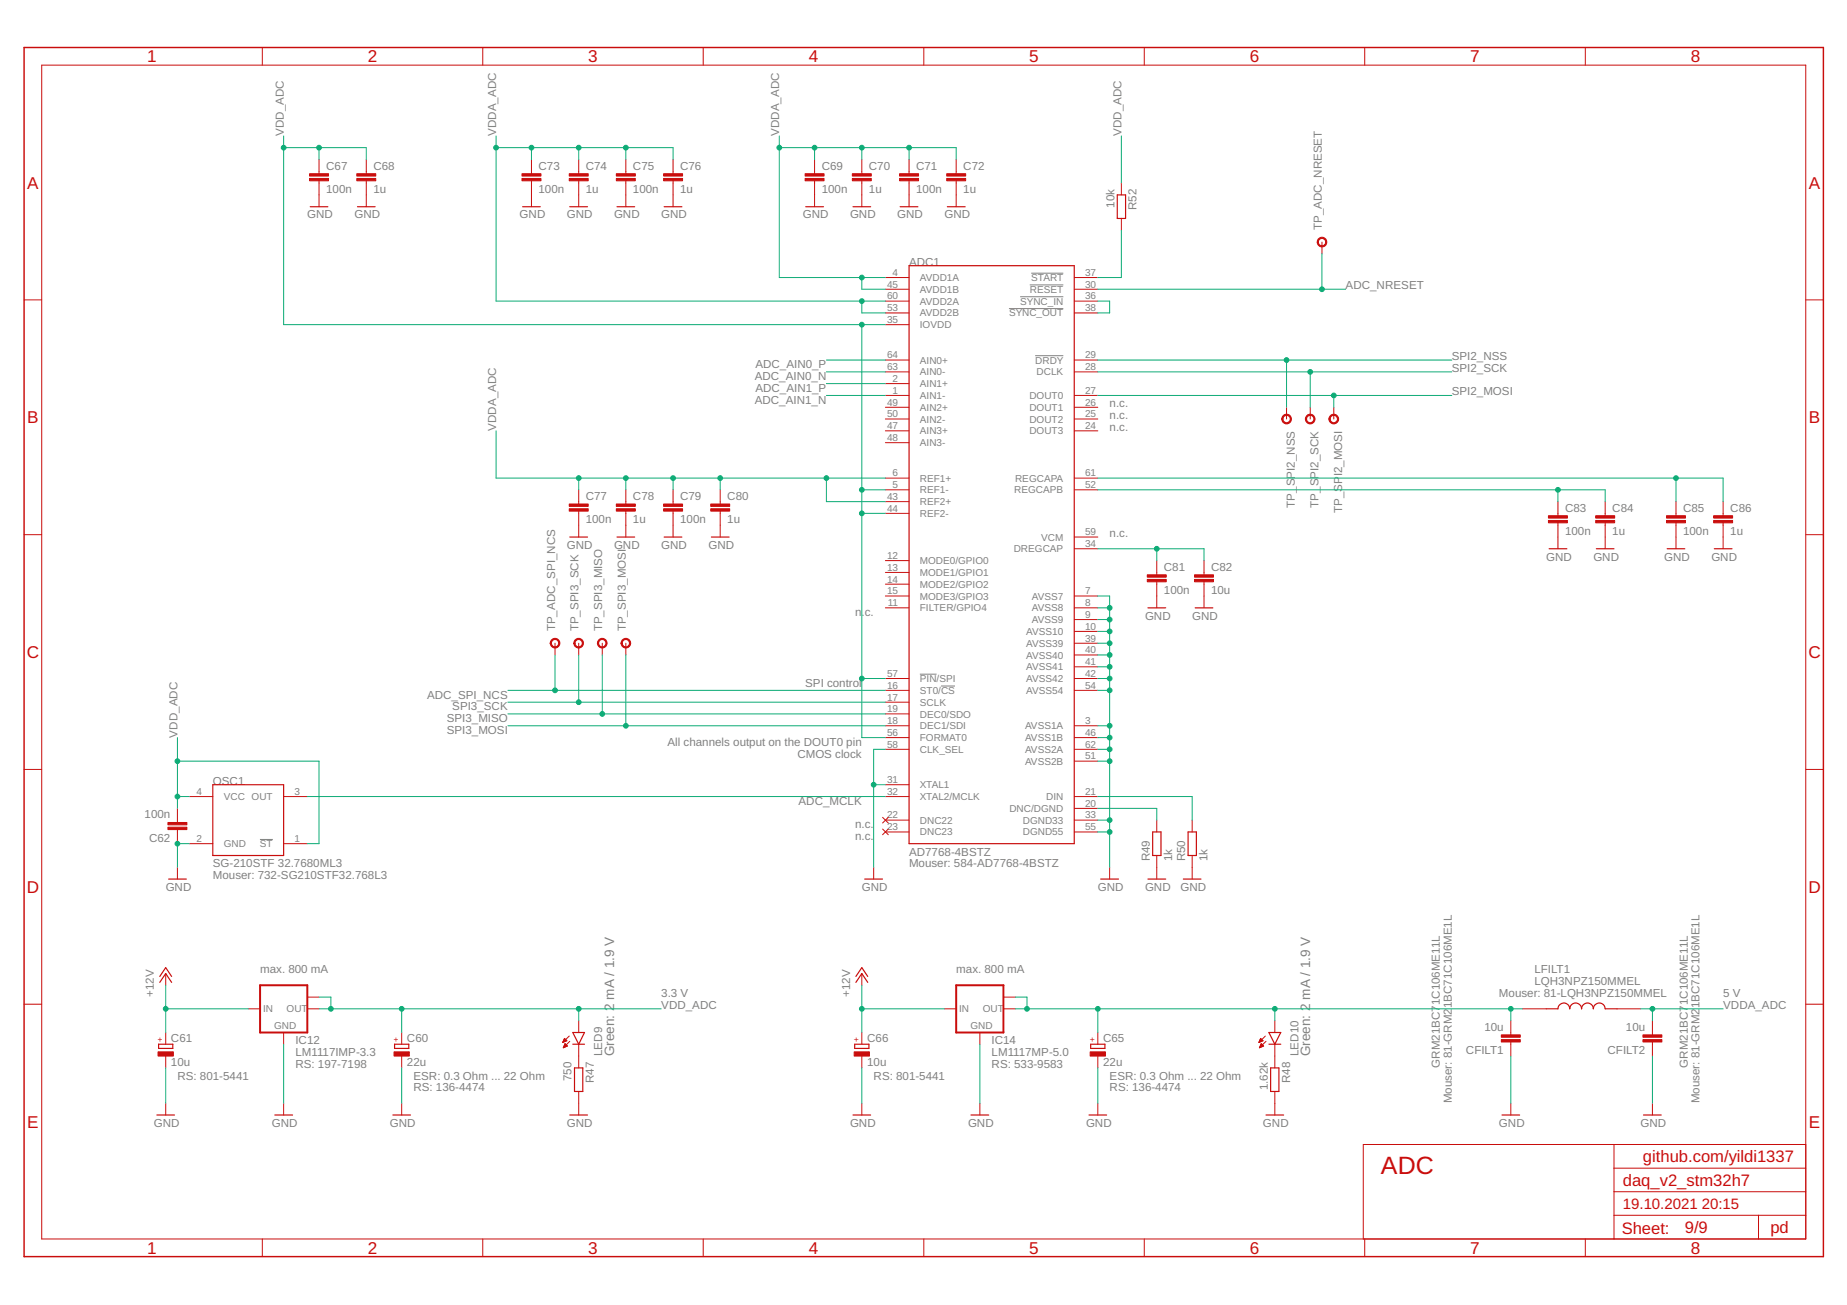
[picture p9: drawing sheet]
<svg xmlns="http://www.w3.org/2000/svg" width="297mm" height="210mm" viewBox="0 0 297 210" stroke-linecap="round" stroke-linejoin="round" font-family="sans-serif">
<path d="M162.3 49.6h8.7M164.1 47.7h6.9M165.6 45.8h5.4M165.8 43.9h5.2M166.5 57.2h4.5M147.9 108.4h2.7M151.3 110.3h2.3M41.8 135h2.1" fill="none" stroke="#808080" stroke-width=".16"/>
<g fill="none" stroke="#c90d0c" stroke-width=".16">
<path d="M6.7 10.5h283.7v188.8h-283.7zM42.2 7.6v2.9M77.6 7.6v2.9M113.1 7.6v2.9M148.6 7.6v2.9M184 7.6v2.9M219.5 7.6v2.9M255 7.6v2.9M51.3 25.7v2.2M51.3 29.1v4.2M58.9 25.7v2.2M58.9 29.1v4.2"/>
<path d="M85.5 25.7v2.2M85.5 29.1v4.2M93.1 25.7v2.2M93.1 29.1v4.2M100.6 25.7v2.2M100.6 29.1v4.2M108.2 25.7v2.2M108.2 29.1v4.2M131 25.7v2.2M131 29.1v4.2M138.6 25.7v2.2M138.6 29.1v4.2"/>
<path d="M146.2 25.7v2.2M146.2 29.1v4.2M153.8 25.7v2.2M153.8 29.1v4.2M180.3 29.4v1.9M180.3 35.1v1.9M212.6 38.9v1.9M3.9 48.2h2.8M142.4 44.6h3.8M142.4 46.5h3.8M142.4 48.4h3.8M142.4 50.3h3.8"/>
<path d="M142.4 52.2h3.8M142.4 57.9h3.8M142.4 59.8h3.8M172.8 44.6h3.8M172.8 46.5h3.8M172.8 48.4h3.8M172.8 50.3h3.8M172.8 57.9h3.8M172.8 59.8h3.8M290.4 48.2h2.8M93.1 78.8v2.3M100.6 78.8v2.3"/>
<path d="M108.2 78.8v2.3M115.8 78.8v2.3M142.4 61.7h3.8M142.4 63.6h3.8M142.4 65.5h3.8M142.4 67.4h3.8M142.4 69.3h3.8M142.4 71.2h3.8M142.4 76.9h3.8M142.4 78.8h3.8M172.8 63.6h3.8M172.8 65.5h3.8"/>
<path d="M172.8 67.4h3.8M172.8 69.3h3.8M172.8 76.9h3.8M172.8 78.8h3.8M206.9 65.5v1.9M210.7 65.5v1.9M214.5 65.5v1.9M3.9 86h2.8M93.1 82.2v4.2M100.6 82.2v4.2M108.2 82.2v4.2M115.8 82.2v4.2"/>
<path d="M142.4 90.2h3.8M142.4 92.1h3.8M142.4 94h3.8M142.4 95.9h3.8M142.4 97.8h3.8M142.4 80.7h3.8M142.4 82.6h3.8M172.8 95.9h3.8M172.8 88.3h3.8M172.8 97.8h3.8M172.8 86.4h3.8M172.8 99.7h3.8"/>
<path d="M186 90.2v2.3M186 93.6v4.2M193.6 90.2v2.3M193.6 93.6v4.2M250.5 80.7v2.3M250.5 84.1v4.2M258.1 80.7v2.3M258.1 84.1v4.2M269.5 80.7v2.3M269.5 84.1v4.2M277.1 80.7v2.3M277.1 84.1v4.2"/>
<path d="M290.4 86h2.8M89.3 103.5v1.8M93.1 103.5v1.8M96.9 103.5v1.8M100.6 103.5v1.8M142.4 111h3.8M142.4 112.9h3.8M142.4 114.8h3.8M142.4 116.7h3.8M142.4 109.1h3.8M142.4 118.6h3.8M172.8 111h3.8"/>
<path d="M172.8 116.7h3.8M172.8 109.1h3.8M172.8 118.6h3.8M172.8 101.6h3.8M172.8 103.5h3.8M172.8 105.3h3.8M172.8 107.3h3.8M3.9 123.8h2.8M28.5 130v2.3M28.5 133.4v2.3M28.5 139.5v1.9M30.4 128.1h3.8"/>
<path d="M30.4 135.7h3.8M45.6 128.1h3.8M45.6 135.7h3.8M140.5 139.5v1.9M141.9 131.5l1 .9M141.9 133.3l1 1M142.4 128.1h3.8M142.4 120.5h3.8M142.4 126.2h3.8M142.4 131.9h3.8M142.4 133.8h3.8M142.9 131.5l-1 .9"/>
<path d="M142.9 133.3l-1 1M172.8 128.1h3.8M172.8 120.5h3.8M172.8 122.4h3.8M172.8 131.9h3.8M172.8 130h3.8M172.8 133.8h3.8M178.5 139.5v1.9M186 131.9v1.9M186 137.6v3.8M191.7 131.9v1.9M191.7 137.6v3.8"/>
<path d="M290.4 123.8h2.8M26.6 156.6v1.9M138.6 156.6v1.9M3.9 161.5h2.8M26.6 166.1v1.9M26.6 169.9v1.9M26.6 177.5v1.8M39.9 162.3h1.9M45.6 166.1v1.9M45.6 177.5v1.8M49.4 162.3h1.9M49.4 160.4h1.9"/>
<path d="M64.6 166.1v1.9M64.6 169.9v1.9M64.6 177.5v1.8M90.5 167.6h.1M90.6 167.6h.2M90.6 167.5h.4M90.6 167.4h.6M90.6 168.5h.2M90.7 167.3h.4M90.7 168.4h.3M90.7 167.2h.3M90.7 168.3h.4"/>
<path d="M90.7 167.2h.2M90.7 168.2h.5M90.8 167.1h.1M90.8 168.1h.3M90.8 167l.4 .4-.7 .3zM90.8 168h.3M90.8 168h.2M90.9 167.9l.3 .4-.6 .2zM90.9 167.9h.1M91.5 166.6l-1 1.1M91.6 167.5l-1 1M93.1 164.2v1.9"/>
<path d="M93.1 168v3.8M93.1 175.6v3.7M138.6 166.1v1.9M138.6 169.9v1.9M138.6 177.5v1.8M151.9 162.3h1.9M157.6 166.1v1.9M157.6 177.5v1.8M161.4 162.3h1.9M161.4 160.4h1.9M176.6 166.1v1.9M176.6 169.9v1.9"/>
<path d="M176.6 177.5v1.8M202.5 167.6h.1M202.5 167.6h.3M202.5 167.5h.4M202.6 167.4h.5M202.6 168.5h.1M202.6 167.3h.4M202.6 168.4h.3M202.6 167.2h.3M202.6 168.3h.5M202.7 167.2h.2M202.7 168.2h.5"/>
<path d="M202.7 167.1h.1M202.7 168.1h.4M202.7 167l.4 .4-.6 .3zM202.8 168h.2M202.8 168h.1M202.8 167.9h.1M202.8 167.9l.4 .4-.7 .2zM203.5 166.6l-1 1.1M203.6 167.5l-1.1 1M205 164.2v1.9M205 168v3.8M205 175.6v3.7"/>
<path d="M243 164.2v2.3M243 167.6v2.3M243 177.5v1.8M244.9 162.3h3.8M260.1 162.3h3.7M265.7 164.2v2.3M265.7 167.6v2.3M265.7 177.5v1.8M290.4 161.5h2.8M42.2 199.3v2.8M77.6 199.3v2.8M113.1 199.3v2.8"/>
<path d="M148.6 199.3v2.8M184 199.3v2.8M219.5 199.3v2.8M255 199.3v2.8M259.6 195.5h30.8M259.6 184.1v15.2M259.6 191.7h30.8M259.6 187.9h30.8M282.8 195.5v3.8M290.4 184.1h-71.2v15.2"/>
</g>
<path d="M3.9 7.6h289.3v194.5h-289.3z" fill="none" stroke="#c90d0c" stroke-width=".23"/>
<g fill="none" stroke="#c90d0c" stroke-width=".19">
<path d="M49.9 33.3h2.8M57.5 33.3h2.8M84.1 33.3h2.8M91.6 33.3h2.9M99.2 33.3h2.9M106.8 33.3h2.9M129.6 33.3h2.8M137.2 33.3h2.8M144.8 33.3h2.8M152.4 33.3h2.8M179.7 31.3h1.3v3.8h-1.3zM146.2 42.7h26.6v93h-26.6z"/>
<path d="M91.6 86.4h2.9M99.2 86.4h2.9M106.8 86.4h2.9M114.4 86.4h2.9M184.6 97.8h2.9M192.2 97.8h2.9M249.1 88.3h2.9M256.7 88.3h2.9M268.1 88.3h2.9M275.7 88.3h2.9M34.2 126.2h11.4v11.4h-11.4zM185.4 133.8h1.3v3.8h-1.3z"/>
<path d="M191.1 133.8h1.3v3.8h-1.3zM25.7 158l.9-1.4 1 1.4M25.7 157.1l.9-1.5 1 1.5M27.1 141.4h2.9M137.6 158l1-1.4 1 1.4M137.6 157.1l1-1.5 1 1.5M139.1 141.4h2.8M177 141.4h2.9M184.6 141.4h2.9M190.3 141.4h2.8M25.2 179.3h2.9M25.5 168h2.3v.6h-2.3z"/>
<path d="M44.2 179.3h2.9M63.2 179.3h2.8M63.5 168h2.2v.6h-2.2zM91.6 179.3h2.9M92.1 168h1.9M92.1 166.1h1.9l-.9 1.9zM92.4 171.8h1.3v3.8h-1.3zM137.2 179.3h2.8M137.5 168h2.2v.6h-2.2zM156.1 179.3h2.9M175.1 179.3h2.9M175.4 168h2.3v.6h-2.3z"/>
<path d="M203.6 179.3h2.8M204.1 168h1.9M204.1 166.1h1.9l-1 1.9zM204.3 171.8h1.4v3.8h-1.4zM241.6 179.3h2.8M248.7 162.3h1.8a.95 .95 0 0 1 1-1 .95 .95 0 0 1 1 1 .95 .95 0 0 1 .9-1 .95 .95 0 0 1 1 1 .94 .94 0 0 1 .9-1 .94 .94 0 0 1 .9 1 .95 .95 0 0 1 1-1 .95 .95 0 0 1 .9 1h2M264.3 179.3h2.9"/>
</g>
<path d="M41.8 158.5h7.6v7.6h-7.6zM153.8 158.5h7.6v7.6h-7.6z" fill="none" stroke="#c90d0c" stroke-width=".32"/>
<g fill="#c90d0c" stroke="#c90d0c" stroke-width=".16">
<path d="M63.4 169.2h2.4v.7h-2.4z"/>
<path d="M25.4 169.2h2.5v.7h-2.5z"/>
<path d="M27 132.3h3.1v.4h-3.1z"/>
<path d="M27 133.1h3.1v.3h-3.1z"/>
<path d="M175.3 169.2h2.5v.7h-2.5z"/>
<path d="M137.4 169.2h2.4v.7h-2.4z"/>
<path d="M49.8 28.7h3v.4h-3z"/>
<path d="M49.8 27.9h3v.4h-3z"/>
<path d="M57.4 28.7h3v.4h-3z"/>
<path d="M57.4 27.9h3v.4h-3z"/>
<path d="M129.5 28.7h3v.4h-3z"/>
<path d="M129.5 27.9h3v.4h-3z"/>
<path d="M137.1 28.7h3v.4h-3z"/>
<path d="M137.1 27.9h3v.4h-3z"/>
<path d="M144.7 28.7h3v.4h-3z"/>
<path d="M144.7 27.9h3v.4h-3z"/>
<path d="M152.3 28.7h3v.4h-3z"/>
<path d="M152.3 27.9h3v.4h-3z"/>
<path d="M83.9 28.7h3.1v.4h-3.1z"/>
<path d="M83.9 27.9h3.1v.4h-3.1z"/>
<path d="M91.5 28.7h3.1v.4h-3.1z"/>
<path d="M91.5 27.9h3.1v.4h-3.1z"/>
<path d="M99.1 28.7h3.1v.4h-3.1z"/>
<path d="M99.1 27.9h3.1v.4h-3.1z"/>
<path d="M106.7 28.7h3.1v.4h-3.1z"/>
<path d="M106.7 27.9h3.1v.4h-3.1z"/>
<path d="M91.5 81.8h3.1v.4h-3.1z"/>
<path d="M91.5 81.1h3.1v.3h-3.1z"/>
<path d="M99.1 81.8h3.1v.4h-3.1z"/>
<path d="M99.1 81.1h3.1v.3h-3.1z"/>
<path d="M106.7 81.8h3.1v.4h-3.1z"/>
<path d="M106.7 81.1h3.1v.3h-3.1z"/>
<path d="M114.3 81.8h3v.4h-3z"/>
<path d="M114.3 81.1h3v.3h-3z"/>
<path d="M184.5 93.2h3.1v.4h-3.1z"/>
<path d="M184.5 92.5h3.1v.3h-3.1z"/>
<path d="M192.1 93.2h3.1v.4h-3.1z"/>
<path d="M192.1 92.5h3.1v.3h-3.1z"/>
<path d="M249 83.7h3.1v.4h-3.1z"/>
<path d="M249 83h3.1v.3h-3.1z"/>
<path d="M256.6 83.7h3.1v.4h-3.1z"/>
<path d="M256.6 83h3.1v.3h-3.1z"/>
<path d="M268 83.7h3.1v.4h-3.1z"/>
<path d="M268 83h3.1v.3h-3.1z"/>
<path d="M275.6 83.7h3v.4h-3z"/>
<path d="M275.6 83h3v.3h-3z"/>
<path d="M241.4 166.5h3.1v.3h-3.1z"/>
<path d="M241.4 167.2h3.1v.4h-3.1z"/>
<path d="M264.2 166.5h3.1v.3h-3.1z"/>
<path d="M264.2 167.2h3.1v.4h-3.1z"/>
</g>
<g fill="#c90d0c" stroke="#c90d0c" stroke-width=".16">
<path d="M206.3 66.9a.78 .78 0 0 1 1.3 .1 .78 .78 0 0 1-.4 1.1 .78 .78 0 0 1-1.1-.7h.2a.6 .6 0 0 1 .9-.5 .6 .6 0 0 1 .1 1 .6 .6 0 0 1-.9-.3l-.1-.2h-.2z" fill-rule="evenodd"/>
<path d="M210.1 66.9a.77 .77 0 0 1 1.3 .1 .77 .77 0 0 1-.5 1.2 .77 .77 0 0 1-1-.8h.2a.59 .59 0 0 1 .8-.6 .59 .59 0 0 1 .2 1 .59 .59 0 0 1-.9-.2l-.1-.2h-.2z" fill-rule="evenodd"/>
<path d="M213.9 66.9a.78 .78 0 0 1 1.3 .1 .78 .78 0 0 1-.5 1.2 .78 .78 0 0 1-1-.8h.2a.59 .59 0 0 1 .8-.6 .59 .59 0 0 1 .2 1 .59 .59 0 0 1-.9-.2l-.1-.2h-.2z" fill-rule="evenodd"/>
<path d="M88.7 103a.78 .78 0 0 1 1.2 0 .78 .78 0 0 1-.4 1.2 .78 .78 0 0 1-1-.7h.2a.59 .59 0 0 1 .8-.6 .59 .59 0 0 1 .2 .9 .59 .59 0 0 1-1-.1v-.2h-.2z" fill-rule="evenodd"/>
<path d="M92.5 103a.78 .78 0 0 1 1.2 0 .78 .78 0 0 1-.4 1.2 .78 .78 0 0 1-1-.7h.2a.6 .6 0 0 1 .8-.5 .6 .6 0 0 1 .2 1 .6 .6 0 0 1-1-.3v-.2h-.2z" fill-rule="evenodd"/>
<path d="M96.3 103a.77 .77 0 0 1 1.2 0 .77 .77 0 0 1-.4 1.2 .77 .77 0 0 1-1-.7h.2a.59 .59 0 0 1 .8-.6 .59 .59 0 0 1 .2 .9 .59 .59 0 0 1-1-.1v-.2h-.2z" fill-rule="evenodd"/>
<path d="M100.1 103a.78 .78 0 0 1 1.2 0 .78 .78 0 0 1-.4 1.2 .78 .78 0 0 1-1-.7h.2a.59 .59 0 0 1 .7-.6 .59 .59 0 0 1 .3 .9 .59 .59 0 0 1-1-.1v-.2h-.2z" fill-rule="evenodd"/>
<path d="M212 38.4a.78 .78 0 0 1 1.3 .1 .78 .78 0 0 1-.4 1.2 .78 .78 0 0 1-1.1-.8h.2a.6 .6 0 0 1 .9-.5 .6 .6 0 0 1 .1 1 .6 .6 0 0 1-1-.3v-.2h-.2z" fill-rule="evenodd"/>
</g>
<g fill="none" stroke="#0dab76" stroke-width=".16">
<path d="M45.6 21.9v30.3h96.8M45.6 23.7h13.3v2M51.3 23.7v2M79.8 23.7h28.4v2M79.8 21.9v26.5h62.6M85.5 23.7v2M93.1 23.7v2M100.6 23.7v2M125.3 23.7h28.5v2M125.3 21.9v22.7h17.1M131 23.7v2M138.6 23.7v2"/>
<path d="M146.2 23.7v2M180.3 21.9v7.5M180.3 37v7.6h-3.7M132.9 57.9h9.5M132.9 59.8h9.5M138.6 52.2v66.4h3.8M138.6 44.6v1.9h3.8M138.6 48.4v1.9h3.8M176.6 48.4h1.9v1.9h-1.9M176.6 57.9h56.9M176.6 59.8h56.9M176.6 46.5h39.8"/>
<path d="M206.9 57.9v7.6M210.7 59.8v5.7M212.6 40.8v5.7M79.8 69.3v7.6h62.6M93.1 76.9v1.9M100.6 76.9v1.9M108.2 76.9v1.9M115.8 76.9v1.9M132.9 61.7h9.5M132.9 63.6h9.5M132.9 76.9v3.8h9.5M138.6 78.8h3.8"/>
<path d="M176.6 78.8h81.5v1.9M176.6 63.6h56.9M176.6 76.9h100.5v3.8M214.5 63.6v1.9M250.5 78.8v1.9M269.5 76.9v3.8M138.6 82.6h3.8M176.6 95.9h1.9v43.6M176.6 97.8h1.9M176.6 99.7h1.9M176.6 88.3h17v1.9M186 88.3v1.9"/>
<path d="M28.5 118.6v11.4M81.7 116.7h60.7M81.7 111h60.7M81.7 112.9h60.7M81.7 114.8h60.7M89.3 105.3v5.7M93.1 105.3v7.6M96.9 105.3v9.5M100.6 105.3v11.4M138.6 109.1h3.8M176.6 116.7h1.9M176.6 101.6h1.9"/>
<path d="M176.6 103.5h1.9M176.6 105.3h1.9M176.6 107.3h1.9M176.6 109.1h1.9M176.6 111h1.9M176.6 118.6h1.9M28.5 128.1h1.9M28.5 122.4h22.8v13.3h-1.9M30.4 135.7h-1.9v3.8M49.4 128.1h93M140.5 126.2h1.9M142.4 120.5h-1.9v19"/>
<path d="M176.6 128.1h15.1v3.8M176.6 120.5h1.9M176.6 122.4h1.9M176.6 131.9h1.9M176.6 133.8h1.9M176.6 130h9.4v1.9M26.6 158.5v7.6M138.6 158.5v7.6M26.6 171.8v5.7M26.6 162.3h13.3M45.6 168v9.5M51.3 160.4h1.9v1.9"/>
<path d="M51.3 162.3h55M64.6 162.3v3.8M64.6 171.8v5.7M93.1 162.3v1.9M138.6 171.8v5.7M138.6 162.3h13.3M157.6 168v9.5M163.3 160.4h1.9v1.9M163.3 162.3h81.6M176.6 162.3v3.8M176.6 171.8v5.7M205 162.3v1.9"/>
<path d="M243 162.3v1.9M243 169.9v7.6M263.8 162.3h13.3M265.7 162.3v1.9M265.7 169.9v7.6"/>
</g>
<g fill="#0dab76" stroke="#0dab76" stroke-width=".16">
<circle cx="28.5" cy="135.7" r=".38"/>
<circle cx="140.5" cy="126.2" r=".38"/>
<circle cx="178.5" cy="116.7" r=".38"/>
<circle cx="178.5" cy="97.8" r=".38"/>
<circle cx="178.5" cy="99.7" r=".38"/>
<circle cx="178.5" cy="101.6" r=".38"/>
<circle cx="178.5" cy="103.5" r=".38"/>
<circle cx="178.5" cy="105.3" r=".38"/>
<circle cx="178.5" cy="107.3" r=".38"/>
<circle cx="178.5" cy="109.1" r=".38"/>
<circle cx="178.5" cy="111" r=".38"/>
<circle cx="178.5" cy="118.6" r=".38"/>
<circle cx="178.5" cy="120.5" r=".38"/>
<circle cx="178.5" cy="122.4" r=".38"/>
<circle cx="178.5" cy="131.9" r=".38"/>
<circle cx="178.5" cy="133.8" r=".38"/>
<circle cx="53.2" cy="162.3" r=".38"/>
<circle cx="64.6" cy="162.3" r=".38"/>
<circle cx="93.1" cy="162.3" r=".38"/>
<circle cx="28.5" cy="122.4" r=".38"/>
<circle cx="28.5" cy="128.1" r=".38"/>
<circle cx="138.6" cy="52.2" r=".38"/>
<circle cx="138.6" cy="109.1" r=".38"/>
<circle cx="45.6" cy="23.7" r=".38"/>
<circle cx="51.3" cy="23.7" r=".38"/>
<circle cx="138.6" cy="78.8" r=".38"/>
<circle cx="138.6" cy="82.6" r=".38"/>
<circle cx="210.7" cy="59.8" r=".38"/>
<circle cx="214.5" cy="63.6" r=".38"/>
<circle cx="206.9" cy="57.9" r=".38"/>
<circle cx="138.6" cy="44.6" r=".38"/>
<circle cx="125.3" cy="23.7" r=".38"/>
<circle cx="131" cy="23.7" r=".38"/>
<circle cx="138.6" cy="23.7" r=".38"/>
<circle cx="146.2" cy="23.7" r=".38"/>
<circle cx="138.6" cy="48.4" r=".38"/>
<circle cx="79.8" cy="23.7" r=".38"/>
<circle cx="100.6" cy="23.7" r=".38"/>
<circle cx="93.1" cy="23.7" r=".38"/>
<circle cx="85.5" cy="23.7" r=".38"/>
<circle cx="132.9" cy="76.9" r=".38"/>
<circle cx="93.1" cy="76.9" r=".38"/>
<circle cx="100.6" cy="76.9" r=".38"/>
<circle cx="108.2" cy="76.9" r=".38"/>
<circle cx="115.8" cy="76.9" r=".38"/>
<circle cx="265.7" cy="162.3" r=".38"/>
<circle cx="89.3" cy="111" r=".38"/>
<circle cx="93.1" cy="112.9" r=".38"/>
<circle cx="96.9" cy="114.8" r=".38"/>
<circle cx="100.6" cy="116.7" r=".38"/>
<circle cx="212.6" cy="46.5" r=".38"/>
<circle cx="186" cy="88.3" r=".38"/>
<circle cx="250.5" cy="78.8" r=".38"/>
<circle cx="269.5" cy="76.9" r=".38"/>
<circle cx="243" cy="162.3" r=".38"/>
<circle cx="205" cy="162.3" r=".38"/>
<circle cx="165.2" cy="162.3" r=".38"/>
<circle cx="176.6" cy="162.3" r=".38"/>
<circle cx="26.6" cy="162.3" r=".38"/>
<circle cx="138.6" cy="162.3" r=".38"/>
</g>
<text font-size="4" fill="#c90d0c" x="222.1" y="188.8">ADC</text>
<g font-size="2.8" fill="#c90d0c">
<text x="23.7" y="10">1</text>
<text x="59.1" y="10">2</text>
<text x="94.6" y="10">3</text>
<text x="130.1" y="10">4</text>
<text x="165.5" y="10">5</text>
<text x="201" y="10">6</text>
<text x="236.5" y="10">7</text>
<text x="271.9" y="10">8</text>
<text x="4.4" y="30.3">A</text>
<text x="290.9" y="30.3">A</text>
<text x="4.4" y="68.1">B</text>
<text x="290.9" y="68.1">B</text>
<text x="4.3" y="105.8">C</text>
<text x="290.8" y="105.8">C</text>
<text x="4.3" y="143.6">D</text>
<text x="290.8" y="143.6">D</text>
<text x="4.4" y="181.4">E</text>
<text x="290.9" y="181.4">E</text>
<text x="23.7" y="201.7">1</text>
<text x="59.1" y="201.7">2</text>
<text x="94.6" y="201.7">3</text>
<text x="130.1" y="201.7">4</text>
<text x="165.5" y="201.7">5</text>
<text x="201" y="201.7">6</text>
<text x="236.5" y="201.7">7</text>
<text x="271.9" y="201.7">8</text>
</g>
<g font-size="2.7" fill="#c90d0c">
<text x="261" y="190.7">daq_v2_stm32h7</text>
<text x="264.2" y="186.9">github.com/yildi1337</text>
<text x="260.8" y="198.4">Sheet:</text>
<text x="271" y="198.3">9/9</text>
<text x="284.7" y="198.3">pd</text>
</g>
<g font-size="2.4" fill="#c90d0c">
<text x="261" y="194.5">19.10.2021</text>
<text x="273.7" y="194.5">20:15</text>
</g>
<g font-size="2.2" fill="#808080">
<text x="98.8" y="169.9" transform="rotate(-90 98.8 169.9)">Green: 2 mA / 1.9 V</text>
<text x="210.7" y="169.9" transform="rotate(-90 210.7 169.9)">Green: 2 mA / 1.9 V</text>
</g>
<g font-size="1.9" fill="#808080">
<text x="45.6" y="21.9" transform="rotate(-90 45.6 21.9)">VDD_ADC</text>
<text x="79.8" y="21.9" transform="rotate(-90 79.8 21.9)">VDDA_ADC</text>
<text x="125.3" y="21.9" transform="rotate(-90 125.3 21.9)">VDDA_ADC</text>
<text x="180.3" y="21.9" transform="rotate(-90 180.3 21.9)">VDD_ADC</text>
<text x="52.5" y="27.3">C67</text>
<text x="60" y="27.3">C68</text>
<text x="86.6" y="27.3">C73</text>
<text x="94.2" y="27.3">C74</text>
<text x="101.8" y="27.3">C75</text>
<text x="109.4" y="27.3">C76</text>
<text x="132.1" y="27.3">C69</text>
<text x="139.7" y="27.3">C70</text>
<text x="147.3" y="27.3">C71</text>
<text x="154.9" y="27.3">C72</text>
<text x="49.4" y="35.1">GND</text>
<text x="52.5" y="31.1">100n</text>
<text x="57" y="35.1">GND</text>
<text x="60" y="31.1">1u</text>
<text x="83.6" y="35.1">GND</text>
<text x="86.6" y="31.1">100n</text>
<text x="91.2" y="35.1">GND</text>
<text x="94.2" y="31.1">1u</text>
<text x="98.8" y="35.1">GND</text>
<text x="101.8" y="31.1">100n</text>
<text x="106.3" y="35.1">GND</text>
<text x="109.4" y="31.1">1u</text>
<text x="129.1" y="35.1">GND</text>
<text x="132.1" y="31.1">100n</text>
<text x="136.7" y="35.1">GND</text>
<text x="139.7" y="31.1">1u</text>
<text x="144.3" y="35.1">GND</text>
<text x="147.3" y="31.1">100n</text>
<text x="151.9" y="35.1">GND</text>
<text x="154.9" y="31.1">1u</text>
<text x="179.2" y="33.4" transform="rotate(-90 179.2 33.4)">10k</text>
<text x="182.8" y="33.8" transform="rotate(-90 182.8 33.8)">R52</text>
<text x="212.6" y="37" transform="rotate(-90 212.6 37)">TP_ADC_NRESET</text>
<text x="146.2" y="42.7">ADC1</text>
<text x="216.4" y="46.5">ADC_NRESET</text>
<text x="121.5" y="59.2">ADC_AIN0_P</text>
<text x="233.5" y="59.8">SPI2_SCK</text>
<text x="233.5" y="57.9">SPI2_NSS</text>
<text x="121.4" y="61.1">ADC_AIN0_N</text>
<text x="121.4" y="64.9">ADC_AIN1_N</text>
<text x="121.5" y="63">ADC_AIN1_P</text>
<text x="178.5" y="65.5">n.c.</text>
<text x="233.5" y="63.6">SPI2_MOSI</text>
<text x="79.8" y="69.3" transform="rotate(-90 79.8 69.3)">VDDA_ADC</text>
<text x="178.5" y="67.4">n.c.</text>
<text x="178.5" y="69.3">n.c.</text>
<text x="215.8" y="76.6" transform="rotate(-90 215.8 76.6)">I2_MOSI</text>
<text x="94.2" y="80.4">C77</text>
<text x="101.8" y="80.4">C78</text>
<text x="109.4" y="80.4">C79</text>
<text x="117" y="80.4">C80</text>
<text x="208.2" y="81.7" transform="rotate(-90 208.2 81.7)">TP_SPI2_NSS</text>
<text x="212" y="81.7" transform="rotate(-90 212 81.7)">TP_SPI2_SCK</text>
<text x="215.8" y="82.5" transform="rotate(-90 215.8 82.5)">TP_SP</text>
<text x="251.7" y="82.3">C83</text>
<text x="259.3" y="82.3">C84</text>
<text x="270.7" y="82.3">C85</text>
<text x="278.3" y="82.3">C86</text>
<text x="91.2" y="88.3">GND</text>
<text x="94.2" y="84.2">100n</text>
<text x="98.8" y="88.3">GND</text>
<text x="101.8" y="84.2">1u</text>
<text x="106.3" y="88.3">GND</text>
<text x="109.4" y="84.2">100n</text>
<text x="113.9" y="88.3">GND</text>
<text x="117" y="84.2">1u</text>
<text x="178.5" y="86.4">n.c.</text>
<text x="251.7" y="86.1">100n</text>
<text x="259.3" y="86.1">1u</text>
<text x="270.7" y="86.1">100n</text>
<text x="278.3" y="86.1">1u</text>
<text x="187.2" y="95.6">100n</text>
<text x="187.2" y="91.8">C81</text>
<text x="194.8" y="95.6">10u</text>
<text x="194.8" y="91.8">C82</text>
<text x="248.7" y="90.2">GND</text>
<text x="256.3" y="90.2">GND</text>
<text x="267.6" y="90.2">GND</text>
<text x="275.2" y="90.2">GND</text>
<text x="89.3" y="101.6" transform="rotate(-90 89.3 101.6)">TP_ADC_SPI_NCS</text>
<text x="93.1" y="101.6" transform="rotate(-90 93.1 101.6)">TP_SPI3_SCK</text>
<text x="96.9" y="101.6" transform="rotate(-90 96.9 101.6)">TP_SPI3_MISO</text>
<text x="100.6" y="101.6" transform="rotate(-90 100.6 101.6)">TP_SPI3_MOSI</text>
<text x="137.5" y="99.1">n.</text>
<text x="139.1" y="99.1">c.</text>
<text x="184.1" y="99.7">GND</text>
<text x="191.7" y="99.7">GND</text>
<text x="68.7" y="112.4">ADC_SPI_NCS</text>
<text x="129.5" y="110.5">SPI control</text>
<text x="28.5" y="118.6" transform="rotate(-90 28.5 118.6)">VDD_ADC</text>
<text x="71.9" y="116.2">SPI3_MISO</text>
<text x="71.9" y="118.1">SPI3_MOSI</text>
<text x="72.7" y="114.3">SPI3_SCK</text>
<text x="107.3" y="120">All channels output on the DOUT0 pin</text>
<text x="128.2" y="121.9">CMOS clock</text>
<text x="23.3" y="131.6">100n</text>
<text x="34.2" y="126.2">OSC1</text>
<text x="128.4" y="129.5">ADC_MCLK</text>
<text x="24" y="135.4">C62</text>
<text x="137.5" y="133.2">n.c.</text>
<text x="137.5" y="135.1">n.c.</text>
<text x="146.2" y="137.6">AD7768-4BSTZ</text>
<text x="26.6" y="143.3">GND</text>
<text x="34.2" y="141.4">Mouser: 732-SG210STF32.768L3</text>
<text x="34.2" y="139.5">SG-210STF 32.7680ML3</text>
<text x="138.6" y="143.3">GND</text>
<text x="146.2" y="139.5">Mouser: 584-AD7768-4BSTZ</text>
<text x="176.6" y="143.3">GND</text>
<text x="184.1" y="143.3">GND</text>
<text x="184.9" y="138.6" transform="rotate(-90 184.9 138.6)">R49</text>
<text x="188.5" y="138.6" transform="rotate(-90 188.5 138.6)">1k</text>
<text x="189.8" y="143.3">GND</text>
<text x="190.6" y="138.6" transform="rotate(-90 190.6 138.6)">R50</text>
<text x="194.2" y="138.6" transform="rotate(-90 194.2 138.6)">1k</text>
<text x="24.7" y="160.4" transform="rotate(-90 24.7 160.4)">+12V</text>
<text x="41.8" y="156.6">max. 800 mA</text>
<text x="106.3" y="160.4">3.3 V</text>
<text x="136.7" y="160.4" transform="rotate(-90 136.7 160.4)">+12V</text>
<text x="153.8" y="156.6">max. 800 mA</text>
<text x="231.6" y="161.7" transform="rotate(-90 231.6 161.7)">1C106ME11L</text>
<text x="241.1" y="160.4">Mouser: 81-LQH3NPZ150MMEL</text>
<text x="246.8" y="158.5">LQH3NPZ150MMEL</text>
<text x="246.8" y="156.6">LFILT1</text>
<text x="271.4" y="161.7" transform="rotate(-90 271.4 161.7)">1C106ME11L</text>
<text x="277.1" y="160.4">5 V</text>
<text x="27.5" y="167.6">C61</text>
<text x="47.5" y="168">IC12</text>
<text x="65.4" y="167.6">C60</text>
<text x="106.3" y="162.3">VDD_ADC</text>
<text x="139.5" y="167.6">C66</text>
<text x="159.5" y="168">IC14</text>
<text x="177.4" y="167.6">C65</text>
<text x="233.5" y="162.2" transform="rotate(-90 233.5 162.2)">1BC71C106ME1L</text>
<text x="238.7" y="165.8">10u</text>
<text x="261.5" y="165.8">10u</text>
<text x="273.3" y="162.2" transform="rotate(-90 273.3 162.2)">1BC71C106ME1L</text>
<text x="277.1" y="162.3">VDDA_ADC</text>
<text x="27.5" y="171.4">10u</text>
<text x="28.5" y="173.7">RS: 801-5441</text>
<text x="47.5" y="171.8">RS: 197-7198</text>
<text x="47.5" y="169.9">LM1117IMP-3.3</text>
<text x="65.4" y="171.4">22u</text>
<text x="66.5" y="173.7">ESR: 0.3 Ohm ... 22 Ohm</text>
<text x="91.9" y="173.9" transform="rotate(-90 91.9 173.9)">750</text>
<text x="96.9" y="169.9" transform="rotate(-90 96.9 169.9)">LED9</text>
<text x="139.5" y="171.4">10u</text>
<text x="140.5" y="173.7">RS: 801-5441</text>
<text x="159.5" y="171.8">RS: 533-9583</text>
<text x="159.5" y="169.9">LM1117MP-5.0</text>
<text x="177.4" y="171.4">22u</text>
<text x="178.5" y="173.7">ESR: 0.3 Ohm ... 22 Ohm</text>
<text x="208.8" y="169.9" transform="rotate(-90 208.8 169.9)">LED10</text>
<text x="231.6" y="171.8" transform="rotate(-90 231.6 171.8)">GRM21BC7</text>
<text x="235.8" y="169.6">CFILT1</text>
<text x="258.5" y="169.6">CFILT2</text>
<text x="271.4" y="171.8" transform="rotate(-90 271.4 171.8)">GRM21BC7</text>
<text x="66.5" y="175.6">RS: 136-4474</text>
<text x="95.5" y="174.2" transform="rotate(-90 95.5 174.2)">R47</text>
<text x="178.5" y="175.6">RS: 136-4474</text>
<text x="203.9" y="175.4" transform="rotate(-90 203.9 175.4)">1.62k</text>
<text x="207.5" y="174.2" transform="rotate(-90 207.5 174.2)">R48</text>
<text x="233.5" y="177.5" transform="rotate(-90 233.5 177.5)">Mouser: 81-GRM2</text>
<text x="273.3" y="177.5" transform="rotate(-90 273.3 177.5)">Mouser: 81-GRM2</text>
<text x="24.7" y="181.2">GND</text>
<text x="43.7" y="181.2">GND</text>
<text x="62.7" y="181.2">GND</text>
<text x="91.2" y="181.2">GND</text>
<text x="136.7" y="181.2">GND</text>
<text x="155.7" y="181.2">GND</text>
<text x="174.7" y="181.2">GND</text>
<text x="203.1" y="181.2">GND</text>
<text x="241.1" y="181.2">GND</text>
<text x="263.8" y="181.2">GND</text>
</g>
<g font-size="1.6" fill="#808080">
<text x="142.7" y="46.3">45</text>
<text x="143.6" y="44.4">4</text>
<text x="147.9" y="45.2">AVDD1A</text>
<text x="147.9" y="47.1">AVDD1B</text>
<text x="165.6" y="47.1">RESET</text>
<text x="165.8" y="45.2">START</text>
<text x="174.5" y="46.3">30</text>
<text x="174.5" y="44.4">37</text>
<text x="142.7" y="48.2">60</text>
<text x="142.7" y="50.1">53</text>
<text x="142.7" y="52">35</text>
<text x="147.9" y="49">AVDD2A</text>
<text x="147.9" y="50.9">AVDD2B</text>
<text x="147.9" y="52.8">IOVDD</text>
<text x="162.3" y="50.9">SYNC_OUT</text>
<text x="164.1" y="49">SYNC_IN</text>
<text x="174.5" y="48.2">36</text>
<text x="174.5" y="50.1">38</text>
<text x="142.7" y="57.6">64</text>
<text x="142.7" y="59.5">63</text>
<text x="147.9" y="58.5">AIN0+</text>
<text x="166.5" y="58.5">DRDY</text>
<text x="174.5" y="57.6">29</text>
<text x="174.5" y="59.5">28</text>
<text x="142.7" y="65.2">49</text>
<text x="143.6" y="61.4">2</text>
<text x="143.6" y="63.3">1</text>
<text x="147.9" y="60.4">AIN0-</text>
<text x="147.9" y="62.3">AIN1+</text>
<text x="147.9" y="64.2">AIN1-</text>
<text x="165.6" y="64.2">DOUT0</text>
<text x="166.7" y="60.4">DCLK</text>
<text x="174.5" y="63.3">27</text>
<text x="174.5" y="65.2">26</text>
<text x="142.7" y="67.1">50</text>
<text x="142.7" y="69">47</text>
<text x="142.7" y="70.9">48</text>
<text x="147.9" y="66.1">AIN2+</text>
<text x="147.9" y="68">AIN2-</text>
<text x="147.9" y="69.9">AIN3+</text>
<text x="147.9" y="71.8">AIN3-</text>
<text x="165.6" y="66.1">DOUT1</text>
<text x="165.6" y="68">DOUT2</text>
<text x="165.6" y="69.9">DOUT3</text>
<text x="174.5" y="67.1">25</text>
<text x="174.5" y="69">24</text>
<text x="143.6" y="76.6">6</text>
<text x="147.9" y="77.5">REF1+</text>
<text x="163.2" y="77.5">REGCAPA</text>
<text x="174.5" y="76.6">61</text>
<text x="142.7" y="80.4">43</text>
<text x="142.7" y="82.3">44</text>
<text x="143.6" y="78.5">5</text>
<text x="147.9" y="79.4">REF1-</text>
<text x="147.9" y="81.3">REF2+</text>
<text x="147.9" y="83.1">REF2-</text>
<text x="163.1" y="79.4">REGCAPB</text>
<text x="174.5" y="78.5">52</text>
<text x="142.7" y="89.9">12</text>
<text x="163" y="88.8">DREGCAP</text>
<text x="167.4" y="86.9">VCM</text>
<text x="174.5" y="88">34</text>
<text x="174.5" y="86.1">59</text>
<text x="142.7" y="91.8">13</text>
<text x="142.7" y="93.7">14</text>
<text x="142.7" y="95.6">15</text>
<text x="147.9" y="90.7">MODE0/GPIO0</text>
<text x="147.9" y="92.6">MODE1/GPIO1</text>
<text x="147.9" y="94.5">MODE2/GPIO2</text>
<text x="174.5" y="95.6">7</text>
<text x="142.8" y="97.5">11</text>
<text x="147.9" y="96.4">MODE3/GPIO3</text>
<text x="147.9" y="98.3">FILTER/GPIO4</text>
<text x="165.9" y="96.4">AVSS7</text>
<text x="165.9" y="98.3">AVSS8</text>
<text x="165.9" y="100.2">AVSS9</text>
<text x="174.5" y="97.5">8</text>
<text x="174.5" y="99.4">9</text>
<text x="174.5" y="101.3">10</text>
<text x="165" y="102.1">AVSS10</text>
<text x="165" y="104">AVSS39</text>
<text x="165" y="105.9">AVSS40</text>
<text x="165" y="107.8">AVSS41</text>
<text x="174.5" y="103.2">39</text>
<text x="174.5" y="105.1">40</text>
<text x="174.5" y="107">41</text>
<text x="142.7" y="110.8">16</text>
<text x="142.7" y="112.7">17</text>
<text x="142.7" y="108.9">57</text>
<text x="147.9" y="111.6">ST0/CS</text>
<text x="147.9" y="113.5">SCLK</text>
<text x="147.9" y="109.7">PIN/SPI</text>
<text x="165" y="109.7">AVSS42</text>
<text x="165" y="111.6">AVSS54</text>
<text x="174.5" y="108.9">42</text>
<text x="174.5" y="110.8">54</text>
<text x="142.7" y="114.6">19</text>
<text x="142.7" y="116.5">18</text>
<text x="142.7" y="118.4">56</text>
<text x="147.9" y="115.4">DEC0/SDO</text>
<text x="147.9" y="117.3">DEC1/SDI</text>
<text x="147.9" y="119.2">FORMAT0</text>
<text x="164.9" y="117.3">AVSS1A</text>
<text x="164.9" y="119.2">AVSS1B</text>
<text x="174.5" y="116.5">3</text>
<text x="174.5" y="118.4">46</text>
<text x="142.7" y="120.3">58</text>
<text x="142.7" y="126">31</text>
<text x="147.9" y="121.1">CLK_SEL</text>
<text x="164.9" y="121.1">AVSS2A</text>
<text x="164.9" y="123">AVSS2B</text>
<text x="174.5" y="120.3">62</text>
<text x="174.5" y="122.2">51</text>
<text x="31.6" y="127.9">4</text>
<text x="36" y="128.7">VCC OUT</text>
<text x="47.4" y="127.9">3</text>
<text x="142.7" y="127.9">32</text>
<text x="142.7" y="131.6">22</text>
<text x="147.9" y="126.8">XTAL1</text>
<text x="147.9" y="128.7">XTAL2/MCLK</text>
<text x="162.3" y="130.6">DNC/DGND</text>
<text x="168.2" y="128.7">DIN</text>
<text x="174.5" y="131.6">33</text>
<text x="174.5" y="129.8">20</text>
<text x="174.5" y="127.9">21</text>
<text x="31.6" y="135.4">2</text>
<text x="36" y="136.3">GND</text>
<text x="41.8" y="136.3">ST</text>
<text x="47.4" y="135.4">1</text>
<text x="142.7" y="133.5">23</text>
<text x="147.9" y="132.5">DNC22</text>
<text x="147.9" y="134.4">DNC23</text>
<text x="164.5" y="132.5">DGND33</text>
<text x="164.5" y="134.4">DGND55</text>
<text x="174.5" y="133.5">55</text>
<text x="42.3" y="162.7">IN</text>
<text x="44.1" y="165.5">GND</text>
<text x="46.1" y="162.7">OUT</text>
<text x="154.3" y="162.7">IN</text>
<text x="156.1" y="165.5">GND</text>
<text x="158.1" y="162.7">OUT</text>
</g>
<g font-size="1.3" fill="#c90d0c">
<text x="26.2" y="167.7" transform="rotate(-90 26.2 167.7)">+</text>
<text x="64.2" y="167.7" transform="rotate(-90 64.2 167.7)">+</text>
<text x="138.2" y="167.7" transform="rotate(-90 138.2 167.7)">+</text>
<text x="176.1" y="167.7" transform="rotate(-90 176.1 167.7)">+</text>
</g>
</svg>
